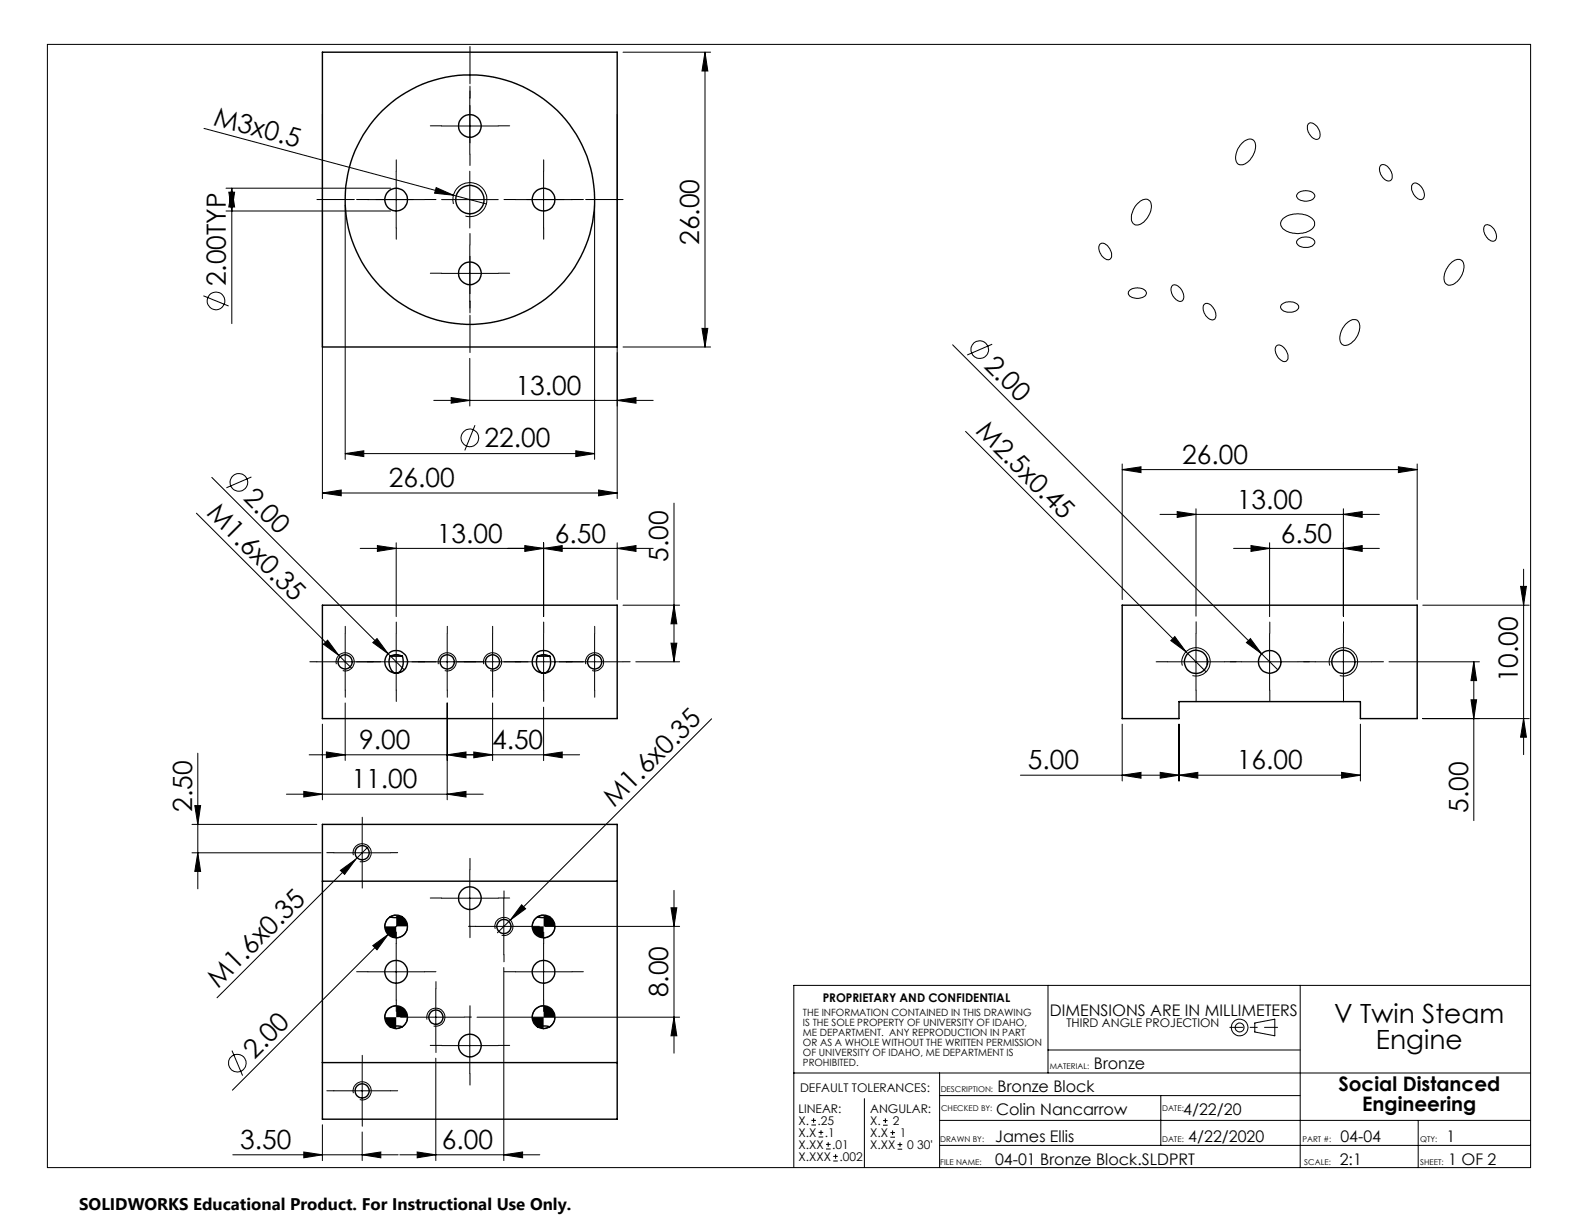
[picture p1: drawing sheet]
<svg xmlns="http://www.w3.org/2000/svg" width="279mm" height="216mm" viewBox="0 0 279 216" stroke-linecap="round" stroke-linejoin="round" font-family="sans-serif">
<g fill="none" stroke="#000" stroke-width=".18">
<path d="M8.4 7.8h261.6v198.2h-261.6zM82.9 17.2v10M109.9 9.2h15.4M124.4 9.2v52M124.4 9.2l.4 3.3h-1zM36 22.6l44 11.8M39.9 33.2h29M39.9 37.2h29M40.4 33.9h1l-.5 3.3zM40.9 33.2l.5 3.3h-1zM40.9 33.2v23.9M56.9 20.2v67.7"/>
<path d="M60.9 36.2v44.8M64.9 35.2h10M69.9 30.2v10M76.9 33.1l3.1 1.3-3.3-.3zM77.9 35.2h10M77.9 22.2h10M80 34.4l5.8 1.6M80 36a3 3 0 0 1 2.6-3.8 3 3 0 0 1 3.3 3.3 3 3 0 0 1-3.8 2.6M82.9 30.2v10M90.9 35.2h10M95.9 30.2v10M104.9 36.2v44.8"/>
<path d="M108.9 20.2v67.7M200.5 36.1l.1-.2a1.48 1.48 0 0 1 2.2-.4 3.3 3.3 0 0 1-1.4 3.9 1.12 1.12 0 0 1-1.4 .1 1.12 1.12 0 0 1-.4-1.3l.3-1.2zM219.1 25.2l.4-.3a1.14 1.14 0 0 1 1.9 .4 3.5 3.5 0 0 1-2.4 3.8 1.14 1.14 0 0 1-1-1.7l.4-1.2zM226.3 38.6a4.2 4.2 0 0 1 5.4 .2 1.39 1.39 0 0 1-1.1 2.1 4 4 0 0 1-4.5-.8 1.1 1.1 0 0 1 .2-1.5zM228.9 34.1a2.16 2.16 0 0 1 3 .3 1.03 1.03 0 0 1-1.2 1.1 1.53 1.53 0 0 1-2-1zM230.8 21.9a1.07 1.07 0 0 1 1.5 .5 1.64 1.64 0 0 1 .2 2.1 1.66 1.66 0 0 1-1.8-1.4l-.1-.9zM243.6 29.1a1.42 1.42 0 0 1 1.7 1.1l.3 .6a.81 .81 0 0 1-.4 1.1 .81 .81 0 0 1-1.1-.4 1.92 1.92 0 0 1-.5-2.4zM249.2 32.4a1.28 1.28 0 0 1 1.7 .9l.3 .8a.77 .77 0 0 1-.3 1 .77 .77 0 0 1-1-.2 1.82 1.82 0 0 1-.7-2.5zM261.9 39.8a1.23 1.23 0 0 1 1.7 .8 1.23 1.23 0 0 1-.1 1.9 2.13 2.13 0 0 1-1.8-2.4zM35.9 52.2l4.4 1.8M77.9 48.2h10M82.9 43.2v10"/>
<path d="M123.8 57.9h1l-.4 3.3zM194 43.1a1.03 1.03 0 0 1 1.5 .5 1.6 1.6 0 0 1 .3 2.2 1.71 1.71 0 0 1-1.9-1.5l-.1-.7zM199.2 51.3a2.16 2.16 0 0 1 3 .2 1.03 1.03 0 0 1-1.2 1.1 1.61 1.61 0 0 1-2-.9zM206.9 50.3a1.67 1.67 0 0 1 1.8 1.4l.1 .3a.75 .75 0 0 1-.2 1 .75 .75 0 0 1-1-.1 1.96 1.96 0 0 1-.8-2.5zM212.4 53.7a1.09 1.09 0 0 1 1.6 .7l.3 .6a.9 .9 0 0 1-.5 1.4 2.17 2.17 0 0 1-1.4-2.7zM226.1 53.7a2.19 2.19 0 0 1 3 .2 1.02 1.02 0 0 1-1.1 1.1 1.72 1.72 0 0 1-2.1-.8zM229 42.2a2.18 2.18 0 0 1 2.9 .3 1.07 1.07 0 0 1-1.2 1.1 1.58 1.58 0 0 1-2-.9zM237.4 57.1l.2-.1a1.34 1.34 0 0 1 2-.3 3.2 3.2 0 0 1-1.1 3.7 1.21 1.21 0 0 1-2 0 3.3 3.3 0 0 1 .9-3.3zM255.8 46.6l.1-.2a1.34 1.34 0 0 1 2.1-.3 3.2 3.2 0 0 1-1.1 3.7 1.16 1.16 0 0 1-1.1 .5 1.16 1.16 0 0 1-1-.7 3.5 3.5 0 0 1 1-3zM76.5 70.6h38.7M79.6 70.1l3.3 .5-3.3 .5zM82.9 63.2v8.4"/>
<path d="M83.8 75l-1.8 4.4M101.6 79.5l3.3 .5-3.3 .5zM108.9 70.6l3.3-.5v1zM109.9 61.2h15.4M168 60.8l54.5 54.5M170.3 76.1l38.9 38.9M175 60.7l-4.4 1.9M225.2 61a1.35 1.35 0 0 1 1.7 1l.3 .7a.77 .77 0 0 1-.2 .9 .77 .77 0 0 1-1-.1 1.96 1.96 0 0 1-.8-2.5zM34.6 90.5l27.4 27.4M37.4 84.2l33.9 33.9M44.3 84.1l-4.4 1.9M56.9 87l3.3-.6v1.1z"/>
<path d="M56.9 87h52M60.9 80l3.3-.5v1zM60.9 80h44M63.5 96.7h51.7M66.6 96.2l3.3 .5-3.3 .6zM69.9 95.7v13.1M92.6 96.2l3.3 .5-3.3 .6zM95.9 96.7l3.3-.5v1.1zM95.9 95.7v13.1M105.6 86.4l3.3 .6-3.3 .5zM108.9 96.7l3.3-.5v1.1zM108.9 95.7v10.1"/>
<path d="M118.9 88.8v27.9M197.9 82.8l3.4-.5v1.1zM197.9 81.8v24M197.9 82.8h52.1M204.6 90.7h38.7M207.6 90.2l3.4 .5-3.4 .6zM211 89.7v19M217.6 96.7h25.7M220.7 96.2l3.2 .5-3.2 .6zM223.9 95.7v13.1M237 90.7l3.3-.5v1.1zM237 96.7l3.3-.5v1.1z"/>
<path d="M237 89.7v19M246.7 82.3l3.3 .5-3.3 .6zM250 81.8v24M55.9 116.7h54M57 113.6l.8-.7 2 2.7zM59.3 117.2a1.6 1.6 0 0 1 1.4-2.1 1.6 1.6 0 0 1 1.8 1.8 1.6 1.6 0 0 1-2 1.4M60.9 111.8v9.9M65.8 113.3l.7-.7 2 2.7zM69.9 111.8v9.9M77.3 117.2a1.6 1.6 0 0 1 1.4-2.1 1.6 1.6 0 0 1 1.8 1.8 1.6 1.6 0 0 1-2 1.4M78.9 111.8v9.9M85.3 117.2a1.6 1.6 0 0 1 1.4-2.1 1.6 1.6 0 0 1 1.8 1.8 1.6 1.6 0 0 1-2 1.4"/>
<path d="M86.9 111.8v9.9M95.9 111.8v9.9M103.3 117.2a1.6 1.6 0 0 1 1.4-2.1 1.6 1.6 0 0 1 1.8 1.8 1.6 1.6 0 0 1-2 1.4M104.9 111.8v9.9M109.9 106.8h10M112.1 116.7h7.8M118.4 113.5h1l-.5 3.2zM118.9 106.8l.5 3.2h-1zM206 116.7h10M206.5 113l.7-.7 2 2.7zM208.6 117.4a2.5 2.5 0 0 1 2.2-3.1 2.5 2.5 0 0 1 2.7 2.7 2.5 2.5 0 0 1-3.2 2.2M209.2 115l3.5 3.5"/>
<path d="M211 111.8v9.9M219 116.7h10M219.9 113.3l.7-.7 1.9 2.7zM222.5 115.3l2.9 2.8M223.9 111.8v9.9M232 116.7h10M234.6 117.4a2.5 2.5 0 0 1 2.2-3.1 2.5 2.5 0 0 1 2.7 2.7 2.5 2.5 0 0 1-3.2 2.2M237 111.8v9.9M245 116.7h15.9M251 106.8h18.7M260 116.7l.5 3.4h-1zM260 116.7v28"/>
<path d="M268.2 103.4h1l-.5 3.4zM268.7 100.4v32.7M34.9 132.9v23.9M53.6 139.6l3.3 .5-3.3 .5zM54.5 133.1h47.7M56.9 127.7v13.4M57.6 132.6l3.3 .5-3.3 .6zM60.9 124v10.1M78.9 133.1l3.3-.5v1.1zM78.9 124v17.1M83.6 132.6l3.3 .5-3.3 .6zM86.9 124v10.2"/>
<path d="M95.9 133.1l3.3-.5v1.1zM95.9 124.7v9.5M125.5 126.8l-35.5 35.5M180 136.7h60M197.9 136.7l3.4-.5v1.1zM197.9 127.7v10.1M204.6 136.2l3.4 .5-3.4 .6zM208 136.7l3.3-.5v1.1zM208 127.7v10.1M236.6 136.2l3.4 .5-3.4 .6zM240 127.7v10.1M251 126.8h18.7"/>
<path d="M259.5 123.4h1l-.5 3.4zM268.7 126.8l.5 3.2h-1zM33.9 150.4h22.7M33.9 145.4h22M34.4 142.1h1l-.5 3.3zM34.9 150.4l.5 3.3h-1zM50.5 140.1h34.7M58.9 150.4h10M60 153.5l2.8-1.9-2 2.6zM62.3 150.8a1.6 1.6 0 0 1 1.4-2 1.6 1.6 0 0 1 1.8 1.8 1.6 1.6 0 0 1-2 1.4M63.9 145.4v10M65 149.3l-26.7 26.7"/>
<path d="M77.9 158.4h10M78.9 140.1l3.3-.5v1zM82.9 153.4v10M88.9 158.4v10M92 159.6l.7 .7-2.7 2zM118.9 157.1v28.7M64.9 171.4h10M65.8 166.8l2.7-2-2 2.7zM68.5 164.8l-27.5 27.5M69.9 161.4a1.98 1.98 0 0 0-2 2M69.9 177.4a2.04 2.04 0 0 0-2 2M69.9 166.4v10"/>
<path d="M71.3 162l-2.8 2.8M71.9 163.4a2.04 2.04 0 0 1-2 2M75.3 179.8a1.6 1.6 0 0 1 1.4-2 1.6 1.6 0 0 1 1.8 1.7 1.6 1.6 0 0 1-2 1.5M76.9 174.4v10M81.9 179.4h-10a2.04 2.04 0 0 1-2 2M82.9 179.4v10M84.1 179.4h35.8M87.3 163.8a1.6 1.6 0 0 1 1.5-2 1.6 1.6 0 0 1 1.7 1.8 1.6 1.6 0 0 1-2 1.4M88.9 170.7v34M90 162.3l-2.3 2.2M90.9 171.4h10M95.9 177.4a2.04 2.04 0 0 0-2 2"/>
<path d="M95.9 161.4a1.98 1.98 0 0 0-2 2h-10M95.9 166.4v10M96.1 163.4h23.8M97.9 179.4a2.04 2.04 0 0 1-2 2M97.9 163.4a2.04 2.04 0 0 1-2 2M118.4 160.1h1l-.5 3.3zM118.9 179.4l.5 3.3h-1zM184.9 173.8v15.5M229.3 173.8v32.2M270 173.8h-130v32.2M40.9 185.3l1.9 4.4M56.9 198.4v6.3"/>
<path d="M58.9 192.4h10M62.3 192.8a1.6 1.6 0 0 1 1.4-2 1.6 1.6 0 0 1 1.8 1.8 1.6 1.6 0 0 1-2 1.4M63.9 187.4v10M63.9 199.7v5M76.9 186.7v18M77.9 184.4h10M140 189.3h130M143.1 198.4h.8M143.1 197.6h.8M143.5 197.2v.8M144.4 199.7h.8M144.8 199.4v.8"/>
<path d="M152.5 193.8v12.2M155.8 197.7h.8M155.8 198.5h.8M156.2 197.3v.8M157.1 199.8h.8M157.4 199.4v.8M165.7 197.6h104.3M165.7 193.3h63.6M165.7 189.3v16.7M184.9 185.2h44.4M204.8 193.3v8.7M221.3 180.4l3.6-.6v2.9l-3.6-.7z"/>
<path d="M250.2 197.6v8.4M41.1 203.7h29.1M53.6 203.2l3.3 .5-3.3 .5zM63.9 203.7l3.3-.5v1zM70.5 203.7h24.7M73.6 203.2l3.3 .5-3.3 .5zM88.9 203.7l3.3-.5v1zM144.4 200.6h.8M145.7 202.7h.8M145.7 201.9h.8M146.1 201.5v.8M147 204.8h.8"/>
<path d="M147 204h.8M147.4 203.6v.8M157.1 200.6h.8M158.3 201.9h.8M158.3 202.7h.8M158.7 201.5v.8M165.7 202h104.3"/>
<circle cx="38.1" cy="53.1" r="1.55"/>
<circle cx="82.9" cy="77.2" r="1.56"/>
<circle cx="172.8" cy="61.7" r="1.56"/>
<circle cx="42.1" cy="85.1" r="1.56"/>
<circle cx="41.9" cy="187.5" r="1.57"/>
<circle cx="218.6" cy="181.2" r=".78"/>
<circle cx="218.7" cy="181.2" r="1.47"/>
</g>
<path d="M216.9 181.2h8.5" fill="none" stroke="#000" stroke-width=".18" stroke-dasharray="15.2 1.3 1.3 1.3" stroke-dashoffset="12.9"/>
<g fill="none" stroke="#000" stroke-width=".18" stroke-dasharray="15.2 1.3 1.3 1.3">
<path d="M82.9 17.2v-2M64.9 35.2h-2M69.9 30.2v-2M74.9 35.2h2M77.9 22.2h-2M82.9 27.2v2M87.9 22.2h2M90.9 35.2h-2M95.9 30.2v-2M100.9 35.2h2M69.9 40.2v2M77.9 48.2h-2"/>
<path d="M82.9 43.2v-2M82.9 53.2v2M87.9 48.2h2M95.9 40.2v2M55.9 116.7h-1.3M60.9 111.7v-1.2M64.9 116.7h-2M65.9 116.7h1.2M69.9 111.7v-2M73.9 116.7h-1.3M74.9 116.7h2M78.9 111.7v-1.2"/>
<path d="M81.9 116.7h-1.3M83.9 116.7h1.2M86.9 111.7v-1.2M90.9 116.7h-2M91.9 116.7h1.2M95.9 111.7v-2M99.9 116.7h-1.3M100.9 116.7h2M104.9 111.7v-1.2M109.9 116.7h1.2M206 116.7h-2.1M211 111.7v-2"/>
<path d="M216 116.7h2M219 116.7h-2M224 111.7v-2M229 116.7h2M232 116.7h-2.1M237 111.7v-2M242 116.7h2M60.9 121.7v1.3M69.9 121.7v2M78.9 121.7v1.3M86.9 121.7v1.3M95.9 121.7v2"/>
<path d="M104.9 121.7v1.3M211 121.7v2.1M224 121.7v2M237 121.7v2.1M58.9 150.4h-1.3M63.9 145.4v-1.2M63.9 155.4v1.3M68.9 150.4h1.2M77.9 158.4h-2M82.9 153.4v-2M87.9 158.4h2M88.9 158.4v-1.2"/>
<path d="M64.9 171.4h-2M69.9 166.4v-2M69.9 176.4v2M71.9 179.4h-1.3M74.9 171.4h2M76.9 174.4v-1.2M81.9 179.4h1.2M82.9 179.4v-2M82.9 163.4v2M83.9 163.4h-1.3M88.9 168.4v1.3M90.9 171.4h-2"/>
<path d="M93.9 163.4h1.2M95.9 166.4v-2M95.9 176.4v2M100.9 171.4h2M58.9 192.4h-1.3M63.9 187.4v-1.2M63.9 197.4v1.3M68.9 192.4h1.2M76.9 184.4v1.3M77.9 184.4h-2M82.9 189.4v2M87.9 184.4h2"/>
</g>
<path d="M72.9 35.2h-17M82.9 25.2v-17M92.9 35.2h17M82.9 45.2v17" fill="none" stroke="#000" stroke-width=".18" stroke-dasharray="15.2 1.3 1.3 1.3" stroke-dashoffset="8.6"/>
<g fill="#000">
<path d="M76.9 33.1l3.1 1.3-3.3-.3zM206.5 113l.7-.7 2 2.7zM219.9 113.3l.7-.7 1.9 2.7zM60 153.5l2.8-1.9-2 2.6zM65.8 166.8l2.7-2-2 2.7zM92 159.6l.7 .7-2.7 2z"/>
<path d="M40.9 33.2l.5 3.3h-1zM40.4 33.9h1l-.5 3.3z"/>
<path d="M57 113.6l2.8 2-2-2.7zM65.8 113.3l2.7 2-2-2.7z"/>
<path d="M118.4 113.5h1l-.5 3.2zM118.9 106.8l.5 3.2h-1zM123.8 57.9h1l-.4 3.3zM124.4 9.2l.4 3.3h-1zM268.7 126.8l.5 3.2h-1zM268.2 103.4h1l-.5 3.4zM259.5 123.4h1l-.5 3.4zM260 116.7l.5 3.4h-1zM118.9 179.4l.5 3.3h-1zM118.4 160.1h1l-.5 3.3zM34.9 150.4l.5 3.3h-1zM34.4 142.1h1l-.5 3.3z"/>
<path d="M57.6 132.6l3.3 .5-3.3 .6zM78.9 133.1l3.3-.5v1.1zM66.6 96.2l3.3 .5-3.3 .6zM95.9 96.7l3.3-.5v1.1zM53.6 139.6l3.3 .5-3.3 .5zM78.9 140.1l3.3-.5v1zM92.6 96.2l3.3 .5-3.3 .6zM108.9 96.7l3.3-.5v1.1zM79.6 70.1l3.3 .5-3.3 .5zM108.9 70.6l3.3-.5v1zM60.9 80l3.3-.5v1zM101.6 79.5l3.3 .5-3.3 .5zM197.9 82.8l3.4-.5v1.1zM246.7 82.3l3.3 .5-3.3 .6zM208 136.7l3.3-.5v1.1zM236.6 136.2l3.4 .5-3.4 .6zM197.9 136.7l3.4-.5v1.1zM204.6 136.2l3.4 .5-3.4 .6zM207.6 90.2l3.4 .5-3.4 .6zM237 90.7l3.3-.5v1.1zM220.7 96.2l3.2 .5-3.2 .6zM237 96.7l3.3-.5v1.1z"/>
<path d="M95.9 133.1l3.3-.5v1.1zM83.6 132.6l3.3 .5-3.3 .6zM105.6 86.4l3.3 .6-3.3 .5zM56.9 87l3.3-.6v1.1zM88.9 203.7l3.3-.5v1zM73.6 203.2l3.3 .5-3.3 .5zM63.9 203.7l3.3-.5v1zM53.6 203.2l3.3 .5-3.3 .5z"/>
<path d="M93.9 179.4a2.04 2.04 0 0 0 2 2v-2zM95.9 177.4v2h2a2.04 2.04 0 0 0-2-2zM93.9 163.4a2.04 2.04 0 0 0 2 2v-2zM95.9 161.4v2h2a1.98 1.98 0 0 0-2-2zM67.9 163.4a2.04 2.04 0 0 0 2 2v-2zM69.9 161.4v2h2a1.98 1.98 0 0 0-2-2zM67.9 179.4a2.04 2.04 0 0 0 2 2v-2zM69.9 177.4v2h2a2.04 2.04 0 0 0-2-2z"/>
</g>
<g fill="none" stroke="#000" stroke-width=".25">
<path d="M56.9 9.2h52v52h-52zM56.9 106.8h52v20h-52zM68.8 115.7a2.26 2.26 0 0 0 1 3 1.95 1.95 0 0 0 1.3-2.5l-.1-.5M68.8 115.7l.4-.1a2.07 2.07 0 0 1 1.8 .1M68.8 115.7h2.2M94.8 115.7a2.26 2.26 0 0 0 1 3 1.95 1.95 0 0 0 1.3-2.5l-.1-.5M94.8 115.7l.4-.1a2.07 2.07 0 0 1 1.8 .1M94.8 115.7h2.2M197.9 106.8h52.1v20h-10v-3h-32v3h-10.1zM213 116.3v.9M56.9 145.4h52v52h-52zM56.9 155.4h52"/>
<path d="M68.8 161.7l.8 .2 1.4-.2M94.8 161.7l.8 .2 1.4-.2M56.9 187.4h52M68.8 181.1l.7-.1 1.5 .1M94.8 181.1l.7-.1 1.5 .1"/>
<circle cx="69.9" cy="35.2" r="2.01"/>
<circle cx="82.9" cy="35.2" r="22"/>
<circle cx="82.9" cy="35.2" r="2.49"/>
<circle cx="82.9" cy="22.2" r="1.99"/>
<circle cx="95.9" cy="35.2" r="2.01"/>
<circle cx="82.9" cy="48.2" r="1.99"/>
<circle cx="60.9" cy="116.8" r="1.24"/>
<circle cx="69.9" cy="116.7" r="2.01"/>
<circle cx="78.9" cy="116.8" r="1.24"/>
<circle cx="86.9" cy="116.8" r="1.24"/>
<circle cx="95.9" cy="116.7" r="2.01"/>
<circle cx="104.9" cy="116.8" r="1.24"/>
<circle cx="211" cy="116.8" r="2.05"/>
<circle cx="223.9" cy="116.7" r="2.01"/>
<circle cx="237" cy="116.8" r="2.05"/>
<circle cx="63.9" cy="150.4" r="1.24"/>
<circle cx="82.9" cy="158.4" r="1.99"/>
<circle cx="69.9" cy="163.4" r="2.01"/>
<circle cx="69.9" cy="171.4" r="2.01"/>
<circle cx="69.9" cy="179.4" r="2.01"/>
<circle cx="76.9" cy="179.4" r="1.24"/>
<circle cx="88.9" cy="163.4" r="1.24"/>
<circle cx="95.9" cy="163.4" r="2.01"/>
<circle cx="95.9" cy="171.4" r="2.01"/>
<circle cx="95.9" cy="179.4" r="2.01"/>
<circle cx="63.9" cy="192.4" r="1.24"/>
<circle cx="82.9" cy="184.4" r="1.99"/>
</g>
<g font-size="4.7">
<text x="37.5" y="22" transform="rotate(15 37.5 22)">M3x0.5</text>
<text x="123.3" y="43.2" transform="rotate(-90 123.3 43.2)">26.00</text>
<text x="39.8" y="50.5" transform="rotate(-90 39.8 50.5)">2.00TYP</text>
<text x="173.4" y="64.7" transform="rotate(45 173.4 64.7)">2.00</text>
<text x="90.9" y="69.6">13.00</text>
<text x="172" y="76.3" transform="rotate(45 172 76.3)">M2.5x0.45</text>
<text x="85.5" y="78.9">22.00</text>
<text x="208.5" y="81.8">26.00</text>
<text x="42.8" y="88.1" transform="rotate(45 42.8 88.1)">2.00</text>
<text x="68.6" y="85.9">26.00</text>
<text x="218.2" y="89.7">13.00</text>
<text x="36.3" y="90.7" transform="rotate(45 36.3 90.7)">M1.6x0.35</text>
<text x="77.1" y="95.7">13.00</text>
<text x="97.9" y="95.7">6.50</text>
<text x="226" y="95.7">6.50</text>
<text x="117.9" y="99.1" transform="rotate(-90 117.9 99.1)">5.00</text>
<text x="267.7" y="120.4" transform="rotate(-90 267.7 120.4)">10.00</text>
<text x="63.4" y="132.1">9.00</text>
<text x="86.8" y="132.1">4.50</text>
<text x="181.3" y="135.7">5.00</text>
<text x="218.2" y="135.7">16.00</text>
<text x="33.9" y="143.2" transform="rotate(-90 33.9 143.2)">2.50</text>
<text x="62" y="139.1">11.00</text>
<text x="108.3" y="142.6" transform="rotate(-45 108.3 142.6)">M1.6x0.35</text>
<text x="259" y="143.4" transform="rotate(-90 259 143.4)">5.00</text>
<text x="38.5" y="174.4" transform="rotate(-45 38.5 174.4)">M1.6x0.35</text>
<text x="117.9" y="175.9" transform="rotate(-90 117.9 175.9)">8.00</text>
<text x="235.4" y="180.4">V Twin Steam</text>
<text x="242.7" y="185">Engine</text>
<text x="44.9" y="186.9" transform="rotate(-45 44.9 186.9)">2.00</text>
<text x="42.4" y="202.7">3.50</text>
<text x="78" y="202.7">6.00</text>
</g>
<g font-size="3.5">
<text x="236.1" y="192.5">Social Distanced</text>
<text x="240.3" y="196">Engineering</text>
</g>
<text font-size="3" x="14" y="213.5">SOLIDWORKS Educational Product. For Instructional Use Only.</text>
<g font-size="2.8">
<text x="185.2" y="179.2">DIMENSIONS ARE IN MILLIMETERS</text>
<text x="192.9" y="188.5">Bronze</text>
<text x="175.7" y="196.6">Colin Nancarrow</text>
<text x="176" y="192.7">Bronze Block</text>
<text x="208.7" y="196.6">4/22/20</text>
<text x="175.6" y="201.5">James Ellis</text>
<text x="209.6" y="201.5">4/22/2020</text>
<text x="236.4" y="201.5">04-04</text>
<text x="255.1" y="201.5">1</text>
<text x="175.5" y="205.4">04-01 Bronze Block.SLDPRT</text>
<text x="236.3" y="205.4">2:1</text>
<text x="255.5" y="205.4">1 OF 2</text>
</g>
<g font-size="2.1">
<text x="145.1" y="176.8">PROPRIETARY AND CONFIDENTIAL</text>
<text x="188.1" y="181.2">THIRD ANGLE PROJECTION</text>
<text x="140.8" y="196.3">LINEAR:</text>
<text x="141.1" y="192.7">DEFAULT TOLERANCES:</text>
<text x="153.5" y="196.3">ANGULAR:</text>
<text x="140.8" y="200.5">X.X</text>
<text x="140.8" y="202.7">X.XX</text>
<text x="140.8" y="198.4">X.</text>
<text x="144.2" y="198.4">.25</text>
<text x="145.5" y="200.5">.1</text>
<text x="146.8" y="202.7">.01</text>
<text x="153.5" y="200.6">X.X</text>
<text x="153.5" y="202.7">X.XX</text>
<text x="153.5" y="198.5">X.</text>
<text x="157.5" y="198.5">2</text>
<text x="158.7" y="200.6">1</text>
<text x="160" y="202.7">0 30'</text>
<text x="140.8" y="204.8">X.XXX</text>
<text x="148.1" y="204.8">.002</text>
</g>
<g font-size="1.8">
<text x="141.6" y="179.2">THE INFORMATION CONTAINED IN THIS DRAWING</text>
<text x="141.6" y="181">IS THE SOLE PROPERTY OF UNIVERSITY OF IDAHO,</text>
<text x="141.6" y="182.8">ME DEPARTMENT. ANY REPRODUCTION IN PART</text>
<text x="141.6" y="184.5">OR AS A WHOLE WITHOUT THE WRITTEN PERMISSION</text>
<text x="141.6" y="186.3">OF UNIVERSITY OF IDAHO, ME DEPARTMENT IS</text>
<text x="141.6" y="188.1">PROHIBITED.</text>
</g>
<g font-size="1.4">
<text x="185.2" y="188.5">MATERIAL:</text>
<text x="165.9" y="192.7">DESCRIPTION:</text>
<text x="166" y="196">CHECKED BY:</text>
<text x="205" y="196">DATE:</text>
<text x="165.8" y="201.5">DRAWN BY:</text>
<text x="205" y="201.5">DATE:</text>
<text x="229.7" y="201.5">PART #:</text>
<text x="250.5" y="201.5">QTY:</text>
<text x="165.8" y="205.4">FILE NAME:</text>
<text x="230.1" y="205.4">SCALE:</text>
<text x="250.5" y="205.4">SHEET:</text>
</g>
</svg>
